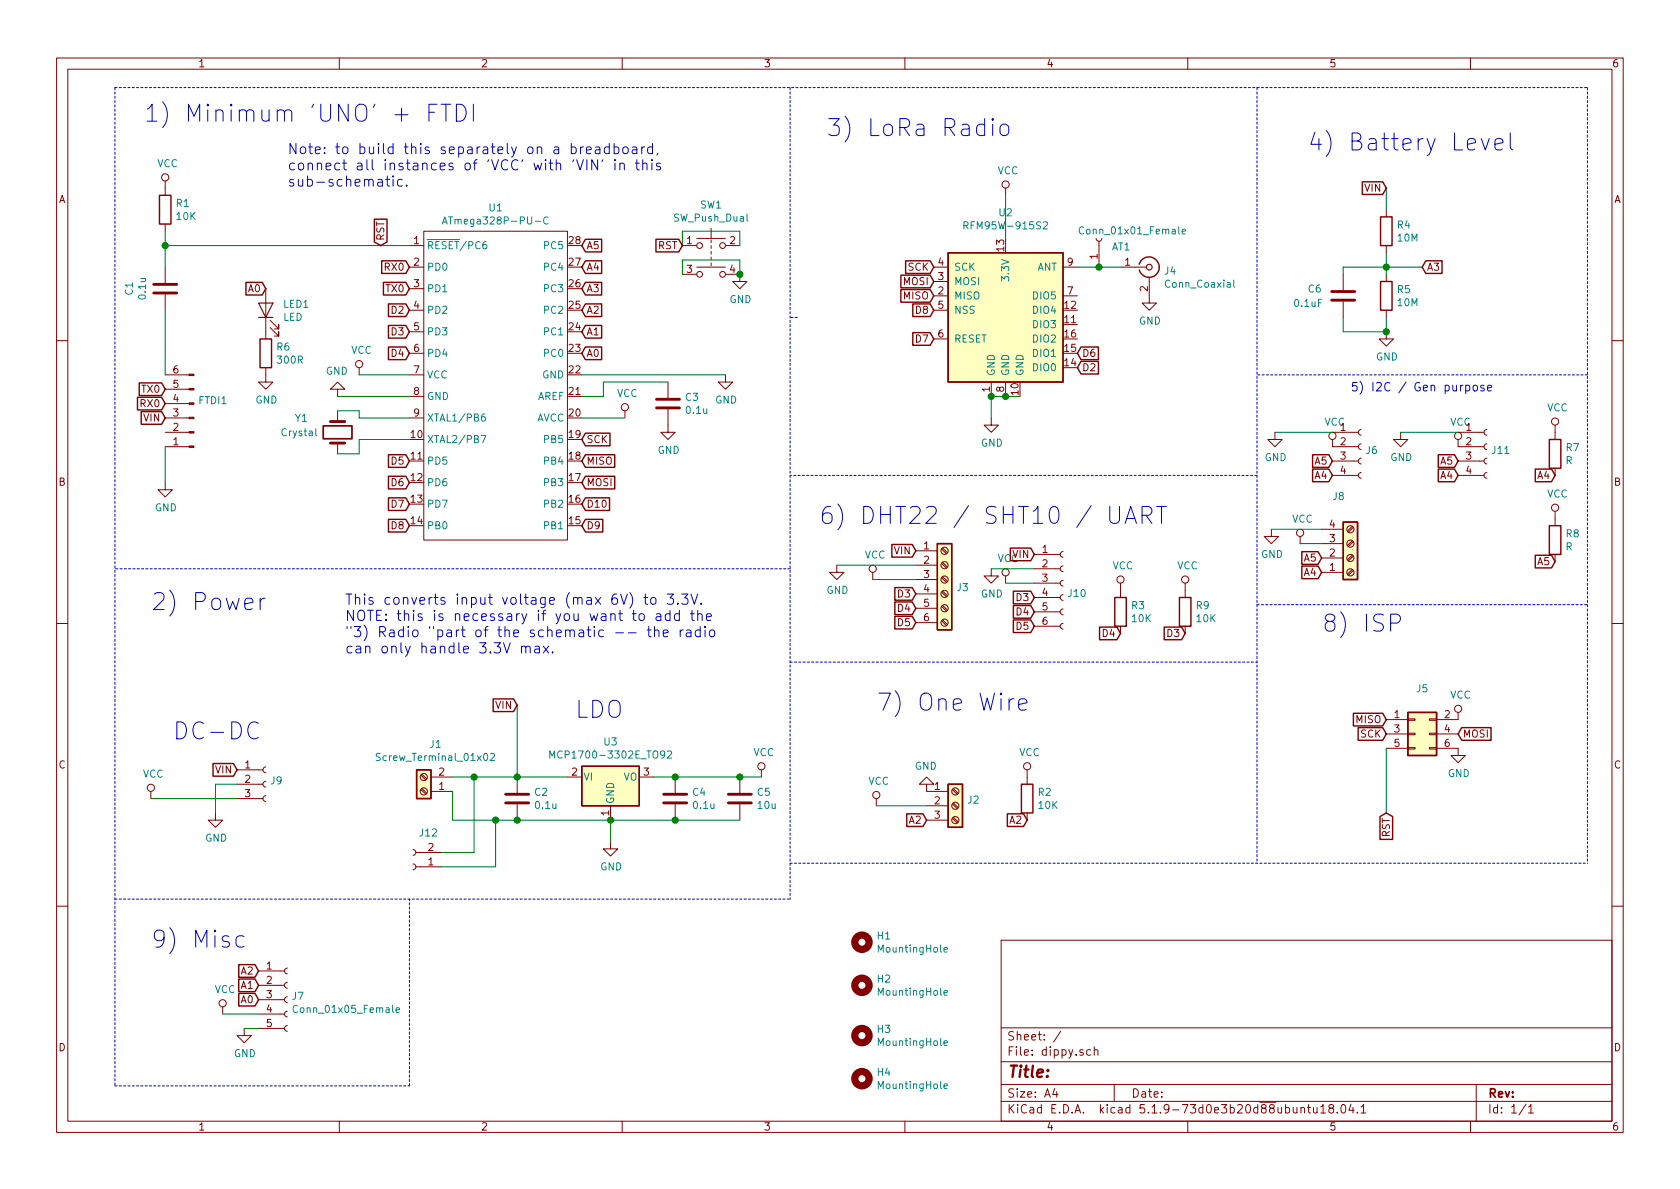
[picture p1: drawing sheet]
<svg xmlns="http://www.w3.org/2000/svg" width="297mm" height="210mm" viewBox="0 0 297 210" stroke-linecap="round" stroke-linejoin="round" font-family="sans-serif">
<g fill="none" stroke="#840000" stroke-width=".18">
<path d="M10 10.3h277v189.9h-277zM12 12.2h273v186.1h-273zM60 10.3v1.9M110 10.3v1.9M160 10.3v1.9M210 10.3v1.9M260 10.3v1.9M29.2 32v2.5M29.2 39.6v1.3M177.8 33.3v1.2M245.1 37.1v1.2M29.2 47.2v2.8"/>
<path d="M29.2 52.1v2.8M47 51v8.9M47.8 57.9l1.5 1.5v-.7v.7h-.8M47.8 56.6l1.5 1.6v-.8v.8h-.8M72.4 43.4h2.5M72.4 47.2h2.5M72.4 51h2.5M72.4 54.9h2.5M72.4 58.7h2.5M74.9 40.9h25.4v54.6h-25.4zM120.6 43.4h2.6M120.6 48.5h2.6"/>
<path d="M123.2 47.2h5.1M123.2 42.2h5.1M125.7 40.4v1.8M125.7 42.4v.5M125.7 43.4v.5M125.7 44.4v.6M125.7 45.5v.5M125.7 46.5v.5M128.3 48.5h2.5v1.3h1.3l-1.3 1.2-1.3-1.2h1.3M128.3 43.4h2.5M165.1 47.2h2.5M165.1 54.9h2.5"/>
<path d="M165.1 52.3h2.5M165.1 49.8h2.5M165.1 59.9h2.5M188 47.2h2.5M188 52.3h2.5M193.8 42.2l.1 .3 .3 .2 .4-.1 .2-.4M194.3 42.7v4.5M198.1 47.2h4.6M203.2 49v4.6h1.3l-1.3 1.3-1.3-1.3h1.3M237.5 48.5v2.8M237.5 53.3v2.8M245.1 58.7v1.2h1.3l-1.3 1.3-1.3-1.3h1.3"/>
<path d="M245.1 43.4v1.3M245.1 48.5v1.3M245.1 54.9v1.2M10 60.2h2M29.2 66.3h4.2M29.2 73.9h4.2M29.2 79h4.2M29.2 76.4h4.2M29.2 68.8h4.2M29.2 71.4h4.2M47 65v2.6h1.3l-1.3 1.2-1.3-1.2h1.3M59.7 68.8h1.3l-1.3-1.2-1.3 1.2h1.3v1.3"/>
<path d="M59.7 72.6v1.9M59.7 78.4v1.9M63.5 65v1.3M72.4 62.5h2.5M72.4 66.3h2.5M72.4 70.1h2.5M72.4 73.9h2.5M110.5 72.6v1.3M118.1 72.4v4h1.3l-1.3 1.3-1.3-1.3h1.3M118.1 67.6v2.8M128.3 66.3v1.3h1.2l-1.2 1.2-1.3-1.2h1.3M175.3 73.9v1.3h1.2l-1.2 1.2-1.3-1.2h1.3"/>
<path d="M175.3 67.6v2.5M177.8 67.6v2.5M225.4 76.4v1.3h1.3l-1.3 1.3-1.2-1.3h1.2M235.6 77.7v1.3h4.6M235.6 76.4h4.6M240.7 78.5l-.3 .1-.2 .3 .1 .4 .4 .2M240.7 75.9l-.3 .1-.2 .4 .1 .4 .4 .2M247.6 76.4v1.3h1.3l-1.3 1.3-1.2-1.3h1.2M257.8 77.7v1.3h4.6M257.8 76.4h4.6M262.9 78.5l-.3 .1-.2 .3 .1 .4 .4 .2M262.9 75.9l-.3 .1-.2 .4 .1 .4 .4 .2"/>
<path d="M275 75.2v2.5M285 60.2h2M29.2 85.3v1.3h1.3l-1.3 1.3-1.3-1.3h1.3M148 99.9v1.3h1.2l-1.2 1.3-1.3-1.3h1.3M161.9 97.4h3.8M161.9 99.9h3.8M166.5 99.6l.8 .9M166.5 97.1l.8 .8M166.6 99.4l.9 .9M166.6 96.9l.9 .8M182.9 98h4.6M188 97.5l-.3 .1-.2 .4 .1 .3 .4 .2"/>
<path d="M224.8 93.6v1.3h1.3l-1.3 1.2-1.3-1.2h1.3M229.9 94.9v1.2M233.7 98.7h3.8M233.7 96.1h3.8M233.7 93.6h3.8M235.6 84.1h4.6M235.6 81.5h4.6M239.1 93.1l-.9 .8M239.1 95.6l-.9 .9M239.1 98.2l-.9 .8M239.3 93.3l-.9 .8M239.3 95.8l-.9 .8"/>
<path d="M239.3 98.3l-.9 .9M240.7 83.6l-.3 .1-.2 .3 .1 .4 .4 .2M240.7 81l-.3 .1-.2 .4 .1 .3 .4 .2M257.8 84.1h4.6M257.8 81.5h4.6M262.9 83.6l-.3 .1-.2 .3 .1 .4 .4 .2M262.9 81l-.3 .1-.2 .4 .1 .3 .4 .2M275 82.8v1.3M275 90.4v2.6M275 98v1.3M10 110.3h2M154.3 101.2v1.3"/>
<path d="M161.9 102.5h3.8M161.9 105h3.8M161.9 107.6h3.8M161.9 110.1h3.8M166.5 109.8l.8 .8M166.5 107.2l.8 .9M166.5 104.7l.8 .8M166.5 102.2l.8 .8M166.6 109.6l.9 .8M166.6 107.1l.9 .8M166.6 104.5l.9 .9M166.6 102l.9 .8"/>
<path d="M175.3 100.6v1.2h1.2l-1.2 1.3-1.3-1.3h1.3M177.8 101.8v1.3M182.9 110.7h4.6M182.9 108.2h4.6M182.9 105.7h4.6M182.9 103.1h4.6M182.9 100.6h4.6M188 110.2l-.3 .1-.2 .4 .1 .3 .4 .2M188 107.7l-.3 .1-.2 .3 .1 .4 .4 .2M188 105.2l-.3 .1-.2 .3 .1 .4 .4 .2M188 102.6l-.3 .1-.2 .3 .1 .4 .4 .2M188 100.1l-.3 .1-.2 .3 .1 .4 .4 .2"/>
<path d="M198.1 103.1v2.6M198.1 110.7v1.3M209.5 103.1v2.6M209.5 110.7v1.3M233.7 101.2h3.8M239.1 100.7l-.9 .8M239.3 100.9l-.9 .8M285 110.3h2M26.7 139.9v1.3M41.9 138.7h4.6M41.9 136.1h4.6M47 138.2l-.3 .1-.2 .3 .1 .4 .4 .2"/>
<path d="M47 135.6l-.3 .1-.2 .4 .1 .3 .4 .2M74.4 137.1l.9 .8M74.4 139.6l.9 .9M74.6 136.9l.9 .8M74.6 139.4l.9 .9M76.2 139.9h3.8M76.2 137.4h3.8M91.4 137.4v2.8M100.3 137.4h2.6M113 137.4h2.6M119.4 137.4v2.8M130.8 137.4v2.8"/>
<path d="M134.6 136.1v1.3M163.8 138.7h1.3l-1.3-1.3-1.2 1.3h1.2v1.2h3.8M168.4 139.6l.8 .9M168.6 139.4l.8 .9M181.6 136.1v2.6M245.1 127.2h3.8M245.1 129.8h3.8M245.1 132.3h3.8M248.9 132.2h1.3v.3h-1.3zM248.9 127.1h1.3v.3h-1.3zM248.9 129.7h1.3v.2h-1.3zM252.7 132.2h1.3v.3h-1.3z"/>
<path d="M252.7 127.1h1.3v.3h-1.3zM252.7 129.7h1.3v.2h-1.3zM254 132.3h3.8v1.3h1.3l-1.3 1.3-1.3-1.3h1.3M254 129.8h3.8M257.8 126v1.2h-3.8M38.1 143.8v1.2h1.3l-1.3 1.3-1.3-1.3h1.3M41.9 141.2h4.6M47 140.7l-.3 .1-.2 .3 .1 .4 .4 .2M73 150.2l.4 .2 .1 .2-.1 .5-.4 .2M73 152.8l.4 .1 .1 .3-.1 .4-.4 .2M73.5 150.7h4.6M73.5 153.3h4.6"/>
<path d="M91.4 142.2v2.8M107.9 148.8v1.3h1.3l-1.3 1.3-1.2-1.3h1.2M107.9 142.5v2.5M119.4 142.2v2.8M130.8 142.2v2.8M154.9 141.2v1.3M163.8 142.5h3.8M163.8 145h3.8M168.4 144.7l.8 .8M168.4 142.2l.8 .8M168.6 144.5l.8 .9M168.6 142l.8 .8"/>
<path d="M181.6 143.8v1.2M10 160.2h2M39.4 178v1.3M45.7 179.3h4.6M45.7 176.8h4.6M45.7 174.2h4.6M45.7 171.7h4.6M50.8 178.8l-.3 .1-.2 .3 .1 .4 .4 .2M50.8 176.3l-.3 .1-.2 .3 .1 .4 .4 .2M50.8 173.7l-.3 .1-.2 .4 .1 .3 .4 .2M50.8 171.2l-.3 .1-.2 .3 .1 .4 .4 .2M177 166.3h108v32h-108z"/>
<path d="M285 160.2h2M43.2 181.9v1.2h1.2l-1.2 1.3-1.3-1.3h1.3M45.7 181.9h4.6M50.8 181.4l-.3 .1-.2 .3 .1 .4 .4 .2M60 198.3v1.9M110 198.3v1.9M160 198.3v1.9M177 194.8h108M177 191.8h108M177 187.8h108M177 181.8h108M186.5 192.5l-.4 1h1"/>
<path d="M186.8 193v1M187.6 182.3l-1.3 2M192.8 185.7l-.4-.1-.3 .3 .1 .6 .2 .1 .4-.1M193.5 185.7a.37 .37 0 0 1 .6 .1v.8M193.5 185.1v1.5M197 191.8v3M210 198.3v1.9M230 196l.2-.2 .4 .1 .1 .9M230 195.8v1M231.2 195.8h.5M231.4 195.3v1.3l.3 .2M232.2 195.8l.1 .9 .4 .1 .2-.1"/>
<path d="M232.9 195.8v1M233.5 195.8l.4-.5v1.5M233.5 196.8h.9M235.2 196l-.3-.3 .2-.3a.48 .48 0 0 1 .6 .1v.4a.52 .52 0 0 0-.7 .2 .52 .52 0 0 0 .1 .6l.4 .1 .2-.1 .1-.4-.3-.3M236.4 196.7v.1M237.3 195.4l.1-.1a.8 .8 0 0 1 .6 .8 .8 .8 0 0 1-.6 .7 1 1 0 0 1-.1-1.4zM238.9 195.2l-.4 1.1h.9M239.2 195.8v1M240 196.7v.1M240.6 195.8l.5-.5v1.5M240.6 196.8h.9M260 198.3v1.9"/>
<path d="M261 191.8v6.5M269.8 195.2l-1.2 2M270.3 195.8l.4-.5v1.5M270.3 196.8h.8"/>
<circle cx="29.2" cy="31.4" r=".63"/>
<circle cx="177.8" cy="32.6" r=".63"/>
<circle cx="123.7" cy="48.5" r=".51"/>
<circle cx="123.7" cy="43.4" r=".51"/>
<circle cx="127.8" cy="43.4" r=".51"/>
<circle cx="127.8" cy="48.5" r=".51"/>
<circle cx="63.5" cy="64.4" r=".63"/>
<circle cx="110.5" cy="72" r=".63"/>
<circle cx="235.6" cy="77.1" r=".63"/>
<circle cx="257.8" cy="77.1" r=".63"/>
<circle cx="275" cy="74.5" r=".63"/>
<circle cx="167" cy="97.4" r=".63"/>
<circle cx="167" cy="99.9" r=".63"/>
<circle cx="229.9" cy="94.2" r=".63"/>
<circle cx="238.8" cy="96.1" r=".63"/>
<circle cx="238.8" cy="93.6" r=".63"/>
<circle cx="238.8" cy="98.7" r=".63"/>
<circle cx="275" cy="89.8" r=".63"/>
<circle cx="154.3" cy="100.6" r=".63"/>
<circle cx="167" cy="107.6" r=".63"/>
<circle cx="167" cy="102.5" r=".63"/>
<circle cx="167" cy="105" r=".63"/>
<circle cx="167" cy="110.1" r=".63"/>
<circle cx="177.8" cy="101.2" r=".63"/>
<circle cx="198.1" cy="102.5" r=".63"/>
<circle cx="209.5" cy="102.5" r=".63"/>
<circle cx="238.8" cy="101.2" r=".63"/>
<circle cx="26.7" cy="139.3" r=".63"/>
<circle cx="74.9" cy="137.4" r=".63"/>
<circle cx="74.9" cy="139.9" r=".63"/>
<circle cx="134.6" cy="135.5" r=".63"/>
<circle cx="168.9" cy="139.9" r=".63"/>
<circle cx="181.6" cy="135.5" r=".63"/>
<circle cx="257.8" cy="125.3" r=".63"/>
<circle cx="154.9" cy="140.6" r=".63"/>
<circle cx="168.9" cy="145" r=".63"/>
<circle cx="168.9" cy="142.5" r=".63"/>
<circle cx="39.4" cy="177.4" r=".63"/>
</g>
<g fill="none" stroke="#840000" stroke-width=".25">
<path d="M28.2 34.5h2v5.1h-2zM66.2 38.8h2.2v4l-1.1 .6-1.1-.6zM240.9 32.2h3.6l.6 1.1-.6 1.1h-3.6zM244.1 38.3h2v5.1h-2zM43.5 49.9h2.9l.6 1.1-.6 1.2h-2.9zM46 59.9h2v5.1h-2zM67.5 46.1h4.3l.6 1.1-.6 1.2h-4.3zM67.8 49.9h4l.6 1.1-.6 1.2h-4zM68.7 53.7h3.1l.6 1.2-.6 1.1h-3.1zM68.7 57.6h3.1l.6 1.1-.6 1.1h-3.1zM103.5 57.6h2.9v2.2h-2.9l-.6-1.1zM103.5 42.3h2.9v2.2h-2.9l-.6-1.1z"/>
<path d="M103.5 49.9h2.9v2.3h-2.9l-.6-1.2zM103.5 53.7h2.9v2.3h-2.9l-.6-1.1zM103.5 46.1h2.9v2.3h-2.9l-.6-1.2zM116 42.3h4l.6 1.1-.6 1.1h-4zM159.3 51.2h5.2l.6 1.1-.6 1.1h-5.2zM159.3 48.7h5.2l.6 1.1-.6 1.1h-5.2zM160.1 46.1h4.4l.6 1.1-.6 1.2h-4.4zM161.4 58.8h3.1l.6 1.1-.6 1.2h-3.1zM161.4 53.7h3.1l.6 1.2-.6 1.1h-3.1zM167.6 44.7h20.4v22.9h-20.4zM201.4 46.7a1.8 1.8 0 0 1 2.8-1 1.8 1.8 0 0 1 0 2.9 1.8 1.8 0 0 1-2.8-.9M244.1 49.8h2v5.1h-2z"/>
<path d="M252.1 46.1h2.9v2.3h-2.9l-.6-1.2zM24.3 70.3h4.3l.6 1.1-.6 1.1h-4.3zM24.6 67.7h4l.6 1.1-.6 1.1h-4zM25 72.8h3.6l.6 1.1-.6 1.1h-3.6zM68.7 61.4h3.1l.6 1.1-.6 1.1h-3.1zM103.5 76.6h4.3v2.2h-4.3l-.6-1.1zM103.5 61.4h2.9v2.2h-2.9l-.6-1.1zM191.1 61.4h3.1v2.2h-3.1l-.6-1.1zM191.1 63.9h3.1v2.2h-3.1l-.6-1.1zM273.9 77.7h2.1v5.1h-2.1zM68.7 84.2h3.1l.6 1.1-.6 1.2h-3.1zM68.7 80.4h3.1l.6 1.1-.6 1.1h-3.1z"/>
<path d="M68.7 88h3.1l.6 1.1-.6 1.2h-3.1zM68.7 91.8h3.1l.6 1.2-.6 1.1h-3.1zM103.5 91.8h3.1v2.3h-3.1l-.6-1.1zM103.5 84.2h5.2v2.3h-5.2l-.6-1.2zM103.5 80.4h5.2v2.2h-5.2l-.6-1.1zM103.5 88h4.3v2.3h-4.3l-.6-1.2zM157.7 96.3h3.6l.6 1.1-.6 1.1h-3.6zM165.7 96.1h2.6v15.3h-2.6zM178.6 96.9h3.6l.7 1.1-.7 1.2h-3.6zM230.2 97.6h2.8l.7 1.1-.7 1.1h-2.8zM232.1 80.4h2.8l.7 1.1-.7 1.1h-2.8zM232.1 83h2.8l.7 1.1-.7 1.1h-2.8z"/>
<path d="M237.5 92.3h2.5v10.2h-2.5zM254.3 80.4h2.9l.6 1.1-.6 1.1h-2.9zM254.3 83h2.9l.6 1.1-.6 1.1h-2.9zM271.4 98.2h2.9l.7 1.1-.7 1.1h-2.9zM271.4 83h2.9l.7 1.1-.7 1.1h-2.9zM273.9 93h2.1v5h-2.1zM158.2 109h3.1l.6 1.1-.6 1.1h-3.1zM158.2 103.9h3.1l.6 1.1-.6 1.1h-3.1zM158.2 106.4h3.1l.6 1.2-.6 1.1h-3.1zM179.2 107.1h3l.7 1.1-.7 1.1h-3zM179.2 104.5h3l.7 1.2-.7 1.1h-3zM179.2 109.6h3l.7 1.1-.7 1.2h-3z"/>
<path d="M194.4 110.9h3.1l.6 1.1-.6 1.1h-3.1zM197.1 105.7h2v5h-2zM205.8 110.9h3.1l.6 1.1-.6 1.1h-3.1zM208.5 105.7h2.1v5h-2.1zM230.2 100.1h2.8l.7 1.1-.7 1.1h-2.8zM37.7 135h3.6l.6 1.1-.6 1.2h-3.6zM73.7 136.1h2.5v5.1h-2.5zM87.2 123.6h3.6l.6 1.1-.6 1.1h-3.6zM102.9 135.5h10.1v7h-10.1zM167.6 138.7h2.6v7.6h-2.6zM180.6 138.7h2v5.1h-2zM239.3 126.1h5.2l.6 1.1-.6 1.2h-5.2z"/>
<path d="M240.1 128.7h4.4l.6 1.1-.6 1.1h-4.4zM248.9 126h5.1v7.6h-5.1zM258.4 128.7h5.2v2.2h-5.2l-.6-1.1zM160.3 143.9h2.9l.6 1.1-.6 1.1h-2.9zM178.1 143.9h2.9l.6 1.1-.6 1.1h-2.9zM244 144.4l1.1-.6 1.1 .6v4h-2.2zM42.2 170.6h2.9l.6 1.1-.6 1.1h-2.9zM42.2 175.7h2.9l.6 1.1-.6 1.1h-2.9zM42.2 173.1h2.9l.6 1.1-.6 1.2h-2.9z"/>
</g>
<path d="M57.1 75.3h5.1v2.3h-5.1z" fill="none" stroke="#840000" stroke-width=".3"/>
<g fill="none" stroke="#840000" stroke-width=".51">
<path d="M27.2 51.8h4M27.2 50.3h4M235.5 53.1h4M235.5 51.6h4M58.4 74.5h2.6M58.4 78.4h2.6M116.1 72.1h4M116.1 70.6h4M89.4 142h4.1M89.4 140.5h4.1M117.3 142h4.1M117.3 140.5h4.1"/>
<path d="M128.8 142h4M128.8 140.5h4"/>
</g>
<g fill="none" stroke="#008484" stroke-width=".18">
<path d="M78.2 39.6l.4-1.3 .5 1.3M78.3 39.3h.6M96.9 38.5a.6 .6 0 0 0-.8 .4 .6 .6 0 0 0 .5 .7l.3-.1M132.1 37.8v1.1l.2 .2M170.4 39.9l.6-.1 .2-.2-.1-.3-.2-.1h-.5v1.3M170.7 39.9l.5 .6M184.5 39.3l.5-.1 .2 .4-.1 .2-.7 .7h.8M86 42.7l-.4 .1a.87 .87 0 0 0 0 1.2l.4-.1v-.6l-.4-.1-.2 .3M191.6 40.2a.6 .6 0 0 0-.8 .5 .6 .6 0 0 0 .6 .7l.2-.2M209 40.9l.6-.1-.1-.2-.3-.1-.2 .2 .1 .6h.4M218.1 49.5v1.1l.2 .2M55.8 75.8v1.1l.2 .2"/>
<path d="M85.1 77h.8l-.5 1.3M85.7 73.2l-.4 .1-.2 .5 .1 .5 .2 .2 .3-.1 .2-.2-.2-.4-.3-.1-.3 .2M67.2 133.3l-.4-.1-.2 .1v.5l.6 .2v.3l-.2 .2-.5-.1M86.7 133.3l.5-.1 .2 .4v.2l-.8 .7h.8M97.2 134.1v-1.3l.4 .9 .4-.9v1.3M118 132.9l.5-.1 .2 .3-.7 1h.7M52.6 177.9a.6 .6 0 0 0-.8 .4 .6 .6 0 0 0 .6 .7l.2-.1M70 178.6l.6-.1v-.2l-.4-.1-.2 .2 .1 .6h.5M166.9 175.6l.6-.1v-.3h-.4l-.2 .1 .1 .6h.5M166.9 167.9l.6-.1v-.2l-.4-.1-.2 .2 .1 .6h.5M166.9 184.4l.6-.1v-.2l-.4-.1-.2 .2 .1 .6h.5M166.9 192.1l.6-.1v-.3h-.4l-.2 .1 .1 .7h.5"/>
</g>
<g fill="#ffffc2" stroke="#ffffc2" stroke-width=".18">
<path d="M237.5 92.3h2.5v10.2h-2.5z"/>
<path d="M167.6 138.7h2.6v7.6h-2.6z"/>
<path d="M73.7 136.1h2.5v5.1h-2.5z"/>
<path d="M248.9 126h5.1v7.6h-5.1z"/>
<path d="M102.9 135.5h10.1v7h-10.1z"/>
<path d="M167.6 44.7h20.4v22.9h-20.4z"/>
<path d="M165.7 96.1h2.6v15.3h-2.6z"/>
</g>
<g fill="none" stroke="#840000" stroke-width=".2">
<path d="M45.7 53.6h2.6l-1.3 2.5zM45.7 56.1h2.6"/>
<circle cx="203.2" cy="47.2" r=".51"/>
</g>
<g fill="none" stroke="#840000" stroke-width="1.3">
<circle cx="152.4" cy="174.2" r="1.27"/>
<circle cx="152.4" cy="166.6" r="1.27"/>
<circle cx="152.4" cy="190.7" r="1.27"/>
<circle cx="152.4" cy="183.1" r="1.27"/>
</g>
<g fill="#840000" stroke="#840000" stroke-width=".18">
<path d="M33.4 66.2h.9v.2h-.9z"/>
<path d="M33.4 68.7h.9v.3h-.9z"/>
<path d="M33.4 71.2h.9v.3h-.9z"/>
<path d="M33.4 73.8h.9v.2h-.9z"/>
<path d="M33.4 76.3h.9v.3h-.9z"/>
<path d="M33.4 78.9h.9v.2h-.9z"/>
</g>
<g fill="none" stroke="#0000c2" stroke-width=".18" stroke-dasharray=".4 .4">
<path d="M20.3 15.5h260.4M20.3 15.5v176.5M139.7 15.5v143.5M222.2 15.5v137.1M280.7 15.5v137.1M141 56.1h-1.3M280.7 66.3h-58.5M222.2 84.1h-82.5M139.7 100.6h-119.4M139.7 117.1h82.5M222.2 106.9h58.5M20.3 159h119.4"/>
<path d="M139.7 152.6h141M20.3 192h52.1M72.4 192v-33"/>
</g>
<g fill="none" stroke="#008400" stroke-width=".18">
<path d="M177.8 34.5v7.7M245.1 33.3v3.8M29.2 43.4h43.2M29.2 40.9v6.3M29.2 54.9v11.4M120.6 43.4v-2.5h10.2v2.5M120.6 48.5v-2.5h10.2v2.5M190.5 47.2h7.6M237.5 56.1v2.6h7.6v-2.6M245.1 44.7v3.8M251.5 47.2h-14v1.3M29.2 79v6.3"/>
<path d="M59.7 72.6h3.8v1.3h8.9M59.7 70.1h12.7M63.5 66.3h8.9M72.4 77.7h-8.9v2.6h-3.8M102.9 73.9h7.6M102.9 66.3h25.4M118.1 67.6h-11.4v2.5h-3.8M180.3 70.1h-5v3.8M225.4 76.4h10.2M247.6 76.4h10.2M148 99.9h13.9M224.8 93.6h8.9"/>
<path d="M229.9 96.1h3.8M154.3 102.5h7.6M175.3 100.6h7.6M177.8 103.1h5.1M41.9 138.7h-3.8v5.1M80 139.9v5.1h50.8M80 137.4h20.3M83.8 137.4v13.3h-5.7M91.4 124.7v12.7M115.6 137.4h19M245.1 132.3v11.5M26.7 141.2h15.2"/>
<path d="M87.6 145v8.3h-9.5M107.9 145v3.8M154.9 142.5h8.9M39.4 179.3h6.3M43.2 181.9h2.5"/>
</g>
<g fill="none" stroke="#0000c2" stroke-width=".18">
<path d="M75.8 19.9h1M77.3 18.4h-1.5v3M78 18.4h1.7M78.8 18.4v3M80.7 18.4a1.56 1.56 0 0 1 1.6 .8 1.56 1.56 0 0 1-.2 1.8l-.3 .3-.4 .1h-.7zM83.7 18.4v3M68.2 31.7h.7M68.5 31.1v1.6l.1 .1 .3 .1M69.5 31.1v.2l.1-.1-.1-.1v.2M69.5 31.7v1.2M71.1 31.8l-.5-.1-.3 .3v.6l.1 .2h.7M71.9 32.7l.1 .1h-.2l.1-.1v.2"/>
<path d="M102 28.2l.6 1.8 .5-1.8M103.1 26l-.3 .1-.2 .2M103.7 26.6l.8-.2-.1-.3-.5-.1-.2 .2 .1 .9h.6M103.8 28.2v1.8M105.3 26.1h.7l.1 1.1M105.7 28.2v1.8l-1.1-1.8v1.8M106.1 26.4l-.6 .1a.35 .35 0 0 0-.3 .3 .35 .35 0 0 0 .3 .4l.6-.1M106.6 28.2l-.2 .4M107.7 26.1l-.5-.1-.3 .3v.5l.1 .3h.7M107.7 25.4v1.8M108.6 26.1l.5-.1 .3 .3v.5l-.1 .3h-.7M108.6 25.4v1.8"/>
<path d="M108.7 28.2v.1h.1l-.1-.1v.2M108.7 28.8v1.2M109.6 29a.45 .45 0 0 1 .8 .1v.9M109.6 28.8v1.2M110.3 26.1a.52 .52 0 0 1 .8 .2v.5a.51 .51 0 0 1-.5 .4 .51 .51 0 0 1-.5-.4v-.5zM111.8 26.1h.7l.1 1.1M112.3 28.8h.7M112.6 26.4l-.6 .1a.35 .35 0 0 0-.3 .3 .35 .35 0 0 0 .3 .4l.6-.1M112.6 28.2v1.6l.1 .2h.3M113.5 26v1.2M113.6 29a.44 .44 0 0 1 .8 .1v.9M113.6 28.2v1.8"/>
<path d="M114 26l-.4 .1-.1 .2M115.3 28.2l-.1 .1h.2l-.1-.1v.2M115.3 28.8v1.2M115.4 26.1l-.6-.1-.3 .3v.5l.2 .3h.7M115.4 25.4v1.8M116.3 27.1l-.2 .3M116.7 28.9l-.4-.1-.2 .3v.3l.6 .1v.5h-.6M175.5 21l-.1 .1 .1 .2 .2-.2-.2-.1v.3M175.5 22v2M176.9 22.2a.81 .81 0 0 1 .8-.2 .81 .81 0 0 1 .7 .5v.9a.8 .8 0 0 1-.8 .6 .8 .8 0 0 1-.8-.6v-.9zM261.9 24.5l.7 2 .7-2M264.3 25.5l1.4-.3-.1-.5-.3-.2h-.6l-.2 .2-.2 .2v1.2l.2 .3 .2 .1h.6l.3-.1"/>
<path d="M267 23.5v2.6l.2 .3 .3 .1M259.2 68.2a.48 .48 0 0 1 .6 .1v.7a.48 .48 0 0 1-.6 .1M259.2 68.1v1.5M260.6 68.2l.3-.1 .3 .3v.4l-.3 .3h-.3l-.1-.3zM262.4 68.2a.36 .36 0 0 0-.6 .1l.1 .2 .3 .1 .2 .2-.2 .3h-.4M263 68.6l.7-.1v-.3l-.5-.1-.2 .2 .1 .8h.6M196.2 89.6v2.4l.2 .3a.95 .95 0 0 0 1.4 0l.1-.3v-2.4M198.9 92.6l1-3 1 3M199.2 91.7h1.5M201.9 91.1h1.2a.81 .81 0 0 0 .6-.8 .81 .81 0 0 0-.6-.7h-1.2v3M202.6 91.1l1.1 1.5M204.5 89.6h1.7"/>
<path d="M205.4 89.6v3M46 105.8v2M46.9 105.8a.77 .77 0 0 0-.9 .6M92.2 114.4a.44 .44 0 0 1 .8 .1v1M92.2 114.3v1.2M93 114.5l.2-.2h.4l.2 1.2M94.6 114.3h.7l.1 1.2M95.4 114.7l-.6 .1a.35 .35 0 0 0-.3 .3 .35 .35 0 0 0 .3 .4l.6-.1M96.1 114.3l.9 1.2M97 114.3l-.9 1.2M97.7 115.3l.1 .1-.1 .1v-.2v.2M108.9 111.9h1.3"/>
<path d="M111.1 111.9h1.4M111.4 104.8a2.08 2.08 0 0 1 0 2.7M113.1 108.7a.49 .49 0 0 1 .4-.2 .49 .49 0 0 1 .4 .4v.5a.49 .49 0 0 1-.5 .3 .49 .49 0 0 1-.4-.3zM113.8 105.7h.7M114.1 105v1.6l.1 .2 .3 .1M114.4 111.4h.7M114.7 110.8v1.5l.1 .2 .3 .1M115.2 105.7a.49 .49 0 0 1 .8 .3v.5a.49 .49 0 0 1-.5 .4 .49 .49 0 0 1-.5-.4v-.5zM115.7 111.6a.45 .45 0 0 1 .8 .1v.9M115.7 110.8v1.8M116.1 108.6h.7v1.1M116.8 109h-.6a.35 .35 0 0 0-.2 .4 .35 .35 0 0 0 .2 .3l.6-.1"/>
<path d="M117.3 112l.8-.2-.1-.3-.5-.1-.2 .3v.8h.7M118 105h1.1l-.6 .7a.53 .53 0 0 1 .6 .4v.4l-.2 .3-.7 .1-.2-.2M118.5 108.6l-.5-.1-.4 .4v.5l.2 .2h.7M118.5 107.9v1.8M119.8 106.7l.1 .1-.1 .1v-.2v.2M120.1 108.6l-.5-.1-.3 .4v.5l.1 .2h.7M120.1 107.9v1.8M120.3 111.4v1.2M120.5 105h1.1l-.5 .7a.48 .48 0 0 1 .5 .4v.4l-.1 .3-.7 .1-.3-.2M120.8 111.4l-.4 .1-.1 .2M121.4 111.5h.7l.1 1.1M122.1 108.5h.7"/>
<path d="M122.2 105l.6 1.9 .6-1.9M122.2 111.8l-.6 .1a.35 .35 0 0 0-.3 .3 .35 .35 0 0 0 .3 .4l.6-.1M122.4 107.9v1.6v.1l.4 .1M123.4 108.7a.45 .45 0 0 1 .8 .1v.9M123.4 107.9v1.8M123.8 111.5l-.5-.1-.4 .3v.6l.2 .2h.7M123.8 110.8v1.8M124 106.7v.2l-.1-.1 .1-.1v.2M124.7 110.8l-.1 .1 .1 .1v-.2v.2M124.7 111.4v1.2M124.9 109.1l.9-.1-.1-.4-.5-.1-.3 .3 .1 .8h.7M125.6 111.5a.49 .49 0 0 1 .8 .2v.6a.49 .49 0 0 1-.5 .3 .49 .49 0 0 1-.5-.3v-.6z"/>
<path d="M245.9 110.2h1.1a.81 .81 0 0 0 .6-.8 .81 .81 0 0 0-.6-.8h-1.1v3M45.7 127.9a1.12 1.12 0 0 0-1.3-.1 1.12 1.12 0 0 0-.6 1.1 1.27 1.27 0 0 0 .4 1.4 1.27 1.27 0 0 0 1.3 .2l.2-.1M179.3 123.6a.77 .77 0 0 0-.9 .5M180.1 124.6l1.5-.3-.2-.6-.3-.1h-.6l-.2 .1-.2 .3v1.1l.2 .3 .2 .2h.6l.3-.2M43.2 165.6a.96 .96 0 0 0-1.3 .2l-.2 .3v.8l.2 .3a.96 .96 0 0 0 1.3 .1"/>
</g>
<g fill="#008400" stroke="#008400" stroke-width=".25">
<circle cx="83.8" cy="137.4" r=".51"/>
<circle cx="29.2" cy="43.4" r=".51"/>
<circle cx="91.4" cy="137.4" r=".51"/>
<circle cx="91.4" cy="145" r=".51"/>
<circle cx="87.6" cy="145" r=".51"/>
<circle cx="175.3" cy="70.1" r=".51"/>
<circle cx="108" cy="145" r=".51"/>
<circle cx="119.4" cy="137.4" r=".51"/>
<circle cx="130.8" cy="137.4" r=".51"/>
<circle cx="119.4" cy="145" r=".51"/>
<circle cx="245.1" cy="58.7" r=".51"/>
<circle cx="245.1" cy="47.2" r=".51"/>
<circle cx="177.8" cy="70.1" r=".51"/>
<circle cx="194.3" cy="47.2" r=".51"/>
<circle cx="130.8" cy="48.5" r=".51"/>
</g>
<g font-size="4.2" fill="#0000c2">
<text x="25.4" y="21.6">1) Minimum 'UNO' + FTDI</text>
<text x="146" y="24.1">3) LoRa Radio</text>
<text x="231.1" y="26.7">4) Battery Level</text>
<text x="144.8" y="92.7">6) DHT22 / SHT10 / UART</text>
<text x="26.7" y="107.9">2) Power</text>
<text x="233.7" y="111.8">8) ISP</text>
<text x="154.9" y="125.7">7) One Wire</text>
<text x="30.5" y="130.8">DC-DC</text>
<text x="101.6" y="127">LDO</text>
<text x="26.7" y="167.6">9) Misc</text>
</g>
<text font-size="2.8" fill="#840000" x="178" y="190.5">Title:</text>
<g font-size="2.5" fill="#0000c2">
<text x="50.8" y="27.3">Note: to build this separately on a breadboard,</text>
<text x="50.8" y="30.1">connect all instances of 'VCC' with 'VIN' in this</text>
<text x="50.8" y="33">sub-schematic.</text>
<text x="61" y="107">This converts input voltage (max 6V) to 3.3V.</text>
<text x="61" y="109.8">NOTE: this is necessary if you want to add the</text>
<text x="61" y="112.7">&quot;3) Radio &quot;part of the schematic -- the radio</text>
<text x="61" y="115.6">can only handle 3.3V max.</text>
</g>
<text font-size="2.1" fill="#0000c2" x="238.8" y="69.2">5) I2C / Gen purpose</text>
<g font-size="2.1" fill="#840000">
<text x="178" y="184">Sheet: /</text>
<text x="178" y="186.7">File: dippy.sch</text>
<text x="178" y="196.9">KiCad E.D.A. kicad 5.1.9-73d0e3b20d88ubuntu18.04.1</text>
<text x="178" y="194.1">Size: A4</text>
<text x="200" y="194.1">Date:</text>
<text x="263" y="194.1">Rev:</text>
<text x="263" y="196.9">Id: 1/1</text>
</g>
<g font-size="1.8" fill="#840000">
<text x="35" y="11.9">1</text>
<text x="85" y="11.9">2</text>
<text x="135" y="11.9">3</text>
<text x="185" y="11.9">4</text>
<text x="235" y="11.9">5</text>
<text x="285" y="11.9">6</text>
<text x="10.4" y="35.9">A</text>
<text x="241.4" y="33.9">VIN</text>
<text x="285.4" y="35.9">A</text>
<text x="67.9" y="42.6" transform="rotate(-90 67.9 42.6)">RST</text>
<text x="68.2" y="47.9">RX0</text>
<text x="73.2" y="43.2">1</text>
<text x="73.2" y="47">2</text>
<text x="100.6" y="47">27</text>
<text x="100.6" y="43.2">28</text>
<text x="103.7" y="44.1">A5</text>
<text x="103.7" y="47.9">A4</text>
<text x="116.3" y="44.1">RST</text>
<text x="121.4" y="43.2">1</text>
<text x="129.1" y="43.2">2</text>
<text x="160.6" y="47.9">SCK</text>
<text x="165.9" y="47">4</text>
<text x="177.5" y="44.4" transform="rotate(-90 177.5 44.4)">13</text>
<text x="188.7" y="47">9</text>
<text x="194.1" y="45.8" transform="rotate(-90 194.1 45.8)">1</text>
<text x="198.9" y="47">1</text>
<text x="252.2" y="47.9">A3</text>
<text x="43.9" y="51.7">A0</text>
<text x="68.4" y="51.7">TX0</text>
<text x="73.2" y="50.8">3</text>
<text x="100.6" y="50.8">26</text>
<text x="103.7" y="51.7">A3</text>
<text x="121.4" y="48.3">3</text>
<text x="129.1" y="48.3">4</text>
<text x="159.8" y="53">MISO</text>
<text x="159.8" y="50.4">MOSI</text>
<text x="165.9" y="52.1">2</text>
<text x="165.9" y="49.5">3</text>
<text x="188.7" y="52.1">7</text>
<text x="202.9" y="51.5" transform="rotate(-90 202.9 51.5)">2</text>
<text x="69.3" y="55.5">D2</text>
<text x="69.3" y="59.3">D3</text>
<text x="73.2" y="54.6">4</text>
<text x="73.2" y="58.4">5</text>
<text x="100.6" y="58.4">24</text>
<text x="100.6" y="54.6">25</text>
<text x="103.7" y="59.3">A1</text>
<text x="103.7" y="55.5">A2</text>
<text x="162.1" y="55.5">D8</text>
<text x="165.9" y="54.6">5</text>
<text x="165.9" y="59.7">6</text>
<text x="188.3" y="57.1">11</text>
<text x="188.3" y="54.6">12</text>
<text x="188.3" y="59.7">16</text>
<text x="69.3" y="63.1">D4</text>
<text x="73.2" y="62.2">6</text>
<text x="100.6" y="62.2">23</text>
<text x="103.7" y="63.1">A0</text>
<text x="162.1" y="60.6">D7</text>
<text x="188.3" y="64.8">14</text>
<text x="188.3" y="62.2">15</text>
<text x="191.3" y="63.1">D6</text>
<text x="191.3" y="65.7">D2</text>
<text x="25.2" y="69.5">TX0</text>
<text x="30.6" y="71.1">4</text>
<text x="30.6" y="68.6">5</text>
<text x="30.6" y="66">6</text>
<text x="73.2" y="66">7</text>
<text x="73.2" y="69.8">8</text>
<text x="100.6" y="69.8">21</text>
<text x="100.6" y="66">22</text>
<text x="175" y="69.3" transform="rotate(-90 175 69.3)">1</text>
<text x="177.5" y="69.3" transform="rotate(-90 177.5 69.3)">8</text>
<text x="180.1" y="69.8" transform="rotate(-90 180.1 69.8)">10</text>
<text x="25" y="72">RX0</text>
<text x="25.5" y="74.5">VIN</text>
<text x="30.6" y="76.2">2</text>
<text x="30.6" y="73.7">3</text>
<text x="72.7" y="77.5">10</text>
<text x="73.2" y="73.7">9</text>
<text x="100.6" y="77.5">19</text>
<text x="100.6" y="73.7">20</text>
<text x="237" y="76.2">1</text>
<text x="259.2" y="76.2">1</text>
<text x="30.6" y="78.7">1</text>
<text x="69.3" y="82.2">D5</text>
<text x="72.7" y="81.3">11</text>
<text x="100.6" y="81.3">18</text>
<text x="103.7" y="82.2">MISO</text>
<text x="103.7" y="78.4">SCK</text>
<text x="232.5" y="82.2">A5</text>
<text x="237" y="78.7">2</text>
<text x="237" y="81.3">3</text>
<text x="237" y="83.8">4</text>
<text x="254.8" y="82.2">A5</text>
<text x="259.2" y="78.7">2</text>
<text x="259.2" y="81.3">3</text>
<text x="259.2" y="83.8">4</text>
<text x="10.4" y="85.9">B</text>
<text x="69.3" y="86">D6</text>
<text x="69.3" y="89.8">D7</text>
<text x="72.7" y="85.1">12</text>
<text x="72.7" y="88.9">13</text>
<text x="100.6" y="88.9">16</text>
<text x="100.6" y="85.1">17</text>
<text x="103.7" y="86">MOSI</text>
<text x="103.7" y="89.8">D10</text>
<text x="232.5" y="84.7">A4</text>
<text x="254.8" y="84.7">A4</text>
<text x="271.9" y="84.7">A4</text>
<text x="285.4" y="85.9">B</text>
<text x="69.3" y="93.6">D8</text>
<text x="72.7" y="92.7">14</text>
<text x="100.6" y="92.7">15</text>
<text x="103.7" y="93.6">D9</text>
<text x="235.1" y="95.9">3</text>
<text x="235.1" y="93.3">4</text>
<text x="158.2" y="98">VIN</text>
<text x="163.3" y="97.1">1</text>
<text x="163.3" y="99.7">2</text>
<text x="179.1" y="98.7">VIN</text>
<text x="184.3" y="97.8">1</text>
<text x="184.3" y="100.3">2</text>
<text x="230.6" y="101.8">A4</text>
<text x="230.6" y="99.3">A5</text>
<text x="235.1" y="101">1</text>
<text x="235.1" y="98.4">2</text>
<text x="271.9" y="99.9">A5</text>
<text x="158.9" y="105.7">D3</text>
<text x="163.3" y="102.2">3</text>
<text x="163.3" y="104.8">4</text>
<text x="163.3" y="107.3">5</text>
<text x="179.8" y="106.3">D3</text>
<text x="184.3" y="102.9">3</text>
<text x="184.3" y="105.4">4</text>
<text x="184.3" y="107.9">5</text>
<text x="158.9" y="110.7">D5</text>
<text x="158.9" y="108.2">D4</text>
<text x="163.3" y="109.8">6</text>
<text x="179.8" y="108.8">D4</text>
<text x="179.8" y="111.4">D5</text>
<text x="184.3" y="110.5">6</text>
<text x="195.1" y="112.6">D4</text>
<text x="206.5" y="112.6">D3</text>
<text x="87.7" y="125.3">VIN</text>
<text x="239.8" y="127.9">MISO</text>
<text x="240.6" y="130.4">SCK</text>
<text x="246.5" y="127">1</text>
<text x="246.5" y="129.5">3</text>
<text x="255.4" y="127">2</text>
<text x="255.4" y="129.5">4</text>
<text x="258.6" y="130.4">MOSI</text>
<text x="10.4" y="135.9">C</text>
<text x="38.2" y="136.8">VIN</text>
<text x="43.3" y="135.9">1</text>
<text x="77.6" y="137.2">2</text>
<text x="101.1" y="137.2">2</text>
<text x="113.8" y="137.2">3</text>
<text x="246.5" y="132.1">5</text>
<text x="255.4" y="132.1">6</text>
<text x="285.4" y="135.9">C</text>
<text x="43.3" y="138.4">2</text>
<text x="43.3" y="141">3</text>
<text x="77.6" y="139.7">1</text>
<text x="165.3" y="139.7">1</text>
<text x="165.3" y="142.2">2</text>
<text x="107.7" y="144.2" transform="rotate(-90 107.7 144.2)">1</text>
<text x="160.8" y="145.7">A2</text>
<text x="165.3" y="144.8">3</text>
<text x="178.6" y="145.7">A2</text>
<text x="245.7" y="148.1" transform="rotate(-90 245.7 148.1)">RST</text>
<text x="75.7" y="153">1</text>
<text x="75.7" y="150.5">2</text>
<text x="42.7" y="172.3">A2</text>
<text x="47.1" y="171.4">1</text>
<text x="47.1" y="174">2</text>
<text x="42.7" y="177.4">A0</text>
<text x="42.7" y="174.9">A1</text>
<text x="47.1" y="176.5">3</text>
<text x="47.1" y="179.1">4</text>
<text x="10.4" y="185.9">D</text>
<text x="47.1" y="181.6">5</text>
<text x="285.4" y="185.9">D</text>
<text x="35" y="199.9">1</text>
<text x="85" y="199.9">2</text>
<text x="135" y="199.9">3</text>
<text x="185" y="199.9">4</text>
<text x="235" y="199.9">5</text>
<text x="285" y="199.9">6</text>
</g>
<g font-size="1.8" fill="#008484">
<text x="27.8" y="29.6">VCC</text>
<text x="176.4" y="30.8">VCC</text>
<text x="31.2" y="36.6">R1</text>
<text x="31.3" y="38.9">10K</text>
<text x="79.6" y="39.7">ATmega328P-PU-C</text>
<text x="86.5" y="37.4">U1</text>
<text x="119.3" y="39.2">SW_Push_Dual</text>
<text x="123.8" y="36.9">SW1</text>
<text x="171.2" y="40.6">RFM95W-915S2</text>
<text x="176.7" y="38.2">U2</text>
<text x="191.5" y="41.4">Conn_01x01_Female</text>
<text x="247.1" y="40.4">R4</text>
<text x="75.4" y="44.1">RESET/PC6</text>
<text x="75.4" y="47.9">PD0</text>
<text x="96.4" y="47.9">PC4</text>
<text x="96.4" y="44.1">PC5</text>
<text x="168.7" y="47.9">SCK</text>
<text x="183.3" y="47.9">ANT</text>
<text x="196.6" y="44.3">AT1</text>
<text x="247.2" y="42.7">10M</text>
<text x="23.5" y="52.2" transform="rotate(-90 23.5 52.2)">C1</text>
<text x="25.8" y="52.8" transform="rotate(-90 25.8 52.8)">0.1u</text>
<text x="75.4" y="51.7">PD1</text>
<text x="96.4" y="51.7">PC3</text>
<text x="129" y="53.6">GND</text>
<text x="168.7" y="53">MISO</text>
<text x="168.7" y="50.4">MOSI</text>
<text x="178.4" y="49.3" transform="rotate(-90 178.4 49.3)">3.3V</text>
<text x="182.8" y="53">DIO5</text>
<text x="205.9" y="48.6">J4</text>
<text x="206.3" y="50.9">Conn_Coaxial</text>
<text x="231.3" y="51.7">C6</text>
<text x="247.1" y="51.8">R5</text>
<text x="50" y="56.7">LED</text>
<text x="50.1" y="54.4">LED1</text>
<text x="75.4" y="55.5">PD2</text>
<text x="75.4" y="59.3">PD3</text>
<text x="96.4" y="59.3">PC1</text>
<text x="96.4" y="55.5">PC2</text>
<text x="168.7" y="55.5">NSS</text>
<text x="182.8" y="58">DIO3</text>
<text x="182.8" y="55.5">DIO4</text>
<text x="201.4" y="57.4">GND</text>
<text x="229" y="54.3">0.1uF</text>
<text x="247.2" y="54.1">10M</text>
<text x="49" y="62">R6</text>
<text x="49.2" y="64.3">300R</text>
<text x="62.1" y="62.6">VCC</text>
<text x="75.4" y="63.1">PD4</text>
<text x="96.4" y="63.1">PC0</text>
<text x="168.7" y="60.6">RESET</text>
<text x="182.8" y="65.7">DIO0</text>
<text x="182.8" y="63.1">DIO1</text>
<text x="182.8" y="60.6">DIO2</text>
<text x="243.3" y="63.7">GND</text>
<text x="35.2" y="71.5">FTDI1</text>
<text x="45.2" y="71.4">GND</text>
<text x="57.6" y="66.3">GND</text>
<text x="75.4" y="66.9">VCC</text>
<text x="75.4" y="70.7">GND</text>
<text x="95" y="70.7">AREF</text>
<text x="95.9" y="66.9">GND</text>
<text x="109.1" y="70.2">VCC</text>
<text x="121.2" y="70.9">C3</text>
<text x="126.4" y="71.4">GND</text>
<text x="175.9" y="66.5" transform="rotate(-90 175.9 66.5)">GND</text>
<text x="178.4" y="66.5" transform="rotate(-90 178.4 66.5)">GND</text>
<text x="181" y="66.5" transform="rotate(-90 181 66.5)">GND</text>
<text x="49.9" y="77.1">Crystal</text>
<text x="52.2" y="74.6">Y1</text>
<text x="75.4" y="74.5">XTAL1/PB6</text>
<text x="94.8" y="74.5">AVCC</text>
<text x="121.4" y="73.2">0.1u</text>
<text x="234.2" y="75.3">VCC</text>
<text x="256.4" y="75.3">VCC</text>
<text x="273.5" y="72.7">VCC</text>
<text x="75.4" y="78.4">XTAL2/PB7</text>
<text x="75.4" y="82.2">PD5</text>
<text x="96.4" y="82.2">PB4</text>
<text x="96.4" y="78.4">PB5</text>
<text x="116.3" y="80.3">GND</text>
<text x="173.4" y="79">GND</text>
<text x="223.6" y="81.5">GND</text>
<text x="241.6" y="80.3">J6</text>
<text x="245.8" y="81.5">GND</text>
<text x="263.9" y="80.3">J11</text>
<text x="276.8" y="82.1">R</text>
<text x="276.9" y="79.8">R7</text>
<text x="75.4" y="86">PD6</text>
<text x="75.4" y="89.8">PD7</text>
<text x="96.4" y="89.8">PB2</text>
<text x="96.4" y="86">PB3</text>
<text x="235.7" y="88.4">J8</text>
<text x="273.5" y="88">VCC</text>
<text x="27.4" y="90.4">GND</text>
<text x="75.4" y="93.6">PB0</text>
<text x="96.4" y="93.6">PB1</text>
<text x="228.4" y="92.4">VCC</text>
<text x="276.9" y="95">R8</text>
<text x="152.9" y="98.8">VCC</text>
<text x="176.4" y="99.4">VCC</text>
<text x="196.7" y="100.7">VCC</text>
<text x="208.1" y="100.7">VCC</text>
<text x="223" y="98.7">GND</text>
<text x="276.8" y="97.3">R</text>
<text x="146.1" y="105">GND</text>
<text x="169.2" y="104.5">J3</text>
<text x="173.4" y="105.7">GND</text>
<text x="189" y="105.6">J10</text>
<text x="200.1" y="107.7">R3</text>
<text x="211.5" y="107.7">R9</text>
<text x="200.2" y="110">10K</text>
<text x="211.6" y="110">10K</text>
<text x="250.5" y="122.4">J5</text>
<text x="256.4" y="123.5">VCC</text>
<text x="106.8" y="131.8">U3</text>
<text x="25.2" y="137.5">VCC</text>
<text x="67.3" y="134.6">Screw_Terminal_01x02</text>
<text x="76" y="132.3">J1</text>
<text x="98.5" y="134.1">MCP1700-3302E_TO92</text>
<text x="133.2" y="133.7">VCC</text>
<text x="161.7" y="136.1">GND</text>
<text x="180.2" y="133.7">VCC</text>
<text x="256" y="137.4">GND</text>
<text x="47.9" y="138.7">J9</text>
<text x="94.6" y="140.7">C2</text>
<text x="94.8" y="143">0.1u</text>
<text x="103.1" y="138">VI</text>
<text x="108.6" y="142.2" transform="rotate(-90 108.6 142.2)">GND</text>
<text x="110.2" y="138">VO</text>
<text x="122.5" y="140.7">C4</text>
<text x="122.7" y="143">0.1u</text>
<text x="133.9" y="140.7">C5</text>
<text x="134.1" y="143">10u</text>
<text x="153.5" y="138.8">VCC</text>
<text x="171.1" y="142.1">J2</text>
<text x="183.6" y="140.7">R2</text>
<text x="183.7" y="143">10K</text>
<text x="36.3" y="148.8">GND</text>
<text x="74.3" y="147.9">J12</text>
<text x="106.1" y="153.9">GND</text>
<text x="155.2" y="166.1">H1</text>
<text x="155.2" y="173.8">H2</text>
<text x="155.5" y="168.4">MountingHole</text>
<text x="37.9" y="175.6">VCC</text>
<text x="51.7" y="176.8">J7</text>
<text x="52.5" y="179.1">Conn_01x05_Female</text>
<text x="155.5" y="176.1">MountingHole</text>
<text x="155.2" y="182.6">H3</text>
<text x="155.5" y="185">MountingHole</text>
<text x="41.4" y="186.9">GND</text>
<text x="155.2" y="190.3">H4</text>
<text x="155.5" y="192.6">MountingHole</text>
</g>
</svg>
